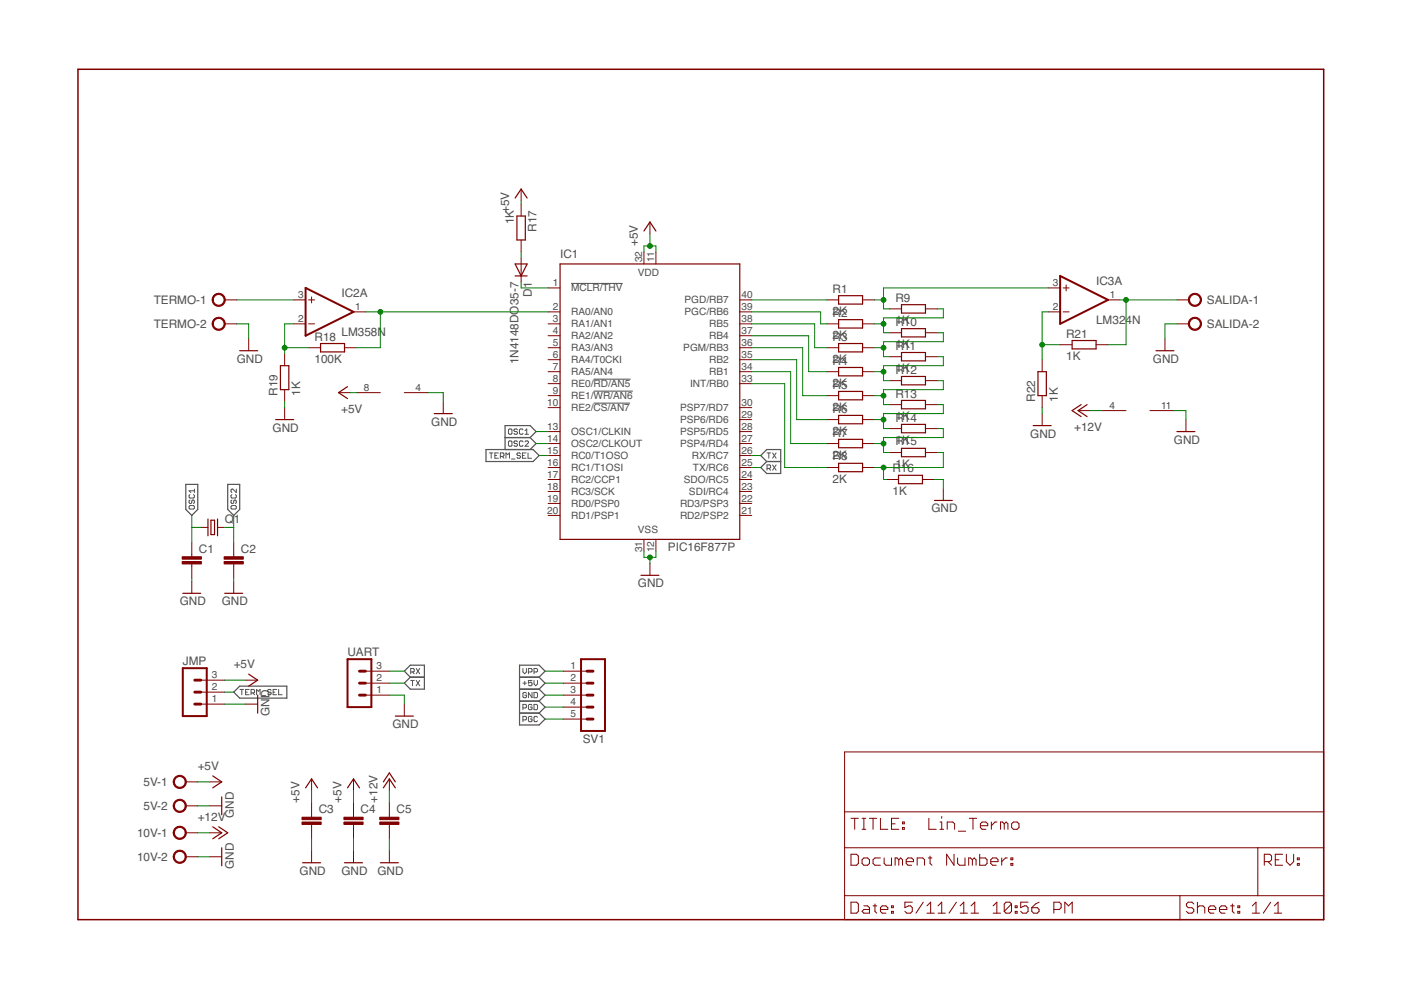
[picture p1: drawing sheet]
<svg xmlns="http://www.w3.org/2000/svg" width="297mm" height="210mm" viewBox="0 0 297 210" stroke-linecap="round" stroke-linejoin="round" font-family="sans-serif">
<g fill="none" stroke="#505050" stroke-width=".21">
<path d="M121.1 60.1h10.9M103.8 96h.7M104.1 96v1.2M104.9 96.6h.4M105.7 96h-.8v1.2h.8M106.1 96.8h.6l.1-.2v-.4l-.1-.2h-.6v1.2M106.5 96.8l.3 .4M107.3 97.2v-1.2l.3 .4 .4-.4v1.2M108 91h.4l.1 .1v.8l-.1 .2h-.4l-.2-.2v-.8zM108 93.5h.4l.1 .2v.7l-.1 .2h-.4l-.2-.2v-.7zM108.4 97.3h.8M109.7 91.1l-.2-.1h-.3l-.2 .1 .2 .4h.3l.2 .2-.2 .4h-.3l-.2-.2"/>
<path d="M109.7 93.7l-.2-.2h-.3l-.2 .2 .2 .3h.3l.2 .2-.2 .4h-.3l-.2-.2M110.3 96.2l-.1-.2h-.4l-.2 .2 .2 .4h.4l.1 .2-.1 .4h-.4l-.2-.2M110.8 96.6h.3M110.9 91.1l-.2-.1h-.4l-.2 .1v.8l.2 .2h.4l.2-.2M110.9 93.7l-.2-.2h-.4l-.2 .2v.7l.2 .2h.4l.2-.2M111.3 93.7l.2-.2h.4l.2 .2-.8 .9h.8M111.3 92.1h.8M111.3 91.3l.4-.3v1.1M111.5 96h-.7v1.2h.7M112 96v1.2h.7M125.9 80.4h7.8M125.9 82.9h8.3"/>
<path d="M125.9 85.5h7.7M162.6 96h.8M162.6 99.3h.6l.2-.2v-.3l-.2-.2h-.6v1.1M163 96v1.2M163 99.3l.4 .4M163.8 96l.7 1.2M163.8 98.6l.7 1.1M164.5 96l-.7 1.2M164.5 98.6l-.7 1.1M40.1 107.4l.2-.2h.7l.2 .2v.4l-.2 .1h-.7l-.2-.1zM40.3 104.9l-.2 .2v.3l.2 .2h.7l.2-.2v-.3l-.2-.2M40.3 106l-.2 .2v.4l.2 .2 .4-.2v-.4l.2-.2 .3 .2v.4l-.2 .2"/>
<path d="M41.2 103.7v.7M41.2 104.1h-1.1l.4 .3M49 107.4l.2-.2h.7l.2 .2v.4l-.2 .1h-.7l-.2-.1zM49.2 106l-.2 .2v.4l.2 .2 .4-.2v-.4l.1-.2 .4 .2v.4l-.2 .2M49.2 104.9l-.2 .2v.3l.2 .2h.7l.2-.2v-.3l-.2-.2M50.1 103.7v.7l-.7-.7-.4 .2v.3l.2 .2M50.9 146.2h.7M51.3 146.2v1.1M52.1 146.7h.3M52.8 146.2h-.7v1.1h.7M53.2 146.9h.6l.2-.2v-.3l-.2-.2h-.6v1.1M53.6 146.9l.4 .4"/>
<path d="M54.4 147.3v-1.1l.4 .4 .3-.4v1.1M55.6 147.5h.7M57.5 146.4l-.2-.2h-.4l-.2 .4 .2 .1h.4l.2 .4-.2 .2h-.4l-.2-.2M57.9 146.7h.4M58.7 146.2h-.8v1.1h.8M59.1 146.2v1.1h.7M87.1 144.3h.7M87.1 142.5h.5l.2-.2v-.4l-.2-.2h-.5v1.2M87.5 144.3v1.1M87.5 142.5l.3 .4M88.2 144.3l.8 1.1M88.2 141.7l.8 1.2"/>
<path d="M89 144.3l-.8 1.1M89 141.7l-.8 1.2M110.9 141.7v.8l.4 .4 .3-.4v-.8M110.9 150.1h.5l.2-.2v-.4l-.2-.1h-.5v1.1M110.9 152.6h.5l.2-.2-.2-.5h-.5v1.1M110.9 144.8h.7M111.3 144.5v.7M111.6 147l-.2-.2h-.3l-.2 .2v.7l.2 .2h.3l.2-.5h-.3M112 142.5h.6l.2-.2v-.4l-.2-.2h-.6v1.2M112.8 144.3h-.8v.5l.4-.1 .4 .1v.4l-.2 .2h-.4l-.2-.2M112.8 146.8v1.1l-.8-1.1v1.1M112.8 149.5l-.2-.1h-.4l-.2 .1v.8l.2 .2h.4l.2-.2v-.4h-.4"/>
<path d="M112.8 152.1l-.2-.2h-.4l-.2 .2v.7l.2 .2h.4l.2-.2v-.4h-.4M113.2 146.8h.6l.2 .2v.7l-.2 .2h-.6zM113.2 142.5h.6l.2-.2v-.4l-.2-.2h-.6v1.2M113.2 144.3v.7l.4 .4 .4-.4v-.7M113.2 149.4h.6l.2 .1v.8l-.2 .2h-.6zM114 152.1l-.2-.2h-.4l-.2 .2v.7l.2 .2h.4l.2-.2"/>
</g>
<g fill="none" stroke="#505050" stroke-width=".25">
<path d="M103 95.3h10l1.3 1.3-1.3 1.3h-10zM107.1 92.8h5.3M112.4 92.8l1.3-1.3-1.3-1.3h-5.3v5.1M112.4 92.8l1.3 1.2-1.3 1.3M161.3 96.6l1.3-1.3h2.9v5.1h-2.9l-1.3-1.3 1.3-1.2zM162.6 97.9h2.9M39.4 102.7h2.5v5.3l-1.2 1.3-1.3-1.3zM48.3 102.7h2.5v5.3l-1.2 1.3-1.3-1.3zM49.6 146.7l1.2-1.2h10v2.5h-10zM85.7 142.3l1.3-1.3h3v5.1h-3l-1.3-1.3 1.3-1.2zM87 143.6h3M110.2 148.7h4.1"/>
<path d="M110.2 146.1h4.1M110.2 143.6h4.1M110.2 151.2h4.1M114.3 146.1l1.3 1.3-1.3 1.3M114.3 143.6l1.3-1.3-1.3-1.3h-4.1v12.7h4.1l1.3-1.2-1.3-1.3M114.3 143.6l1.3 1.2-1.3 1.3M114.3 148.7l1.3 1.2-1.3 1.3"/>
</g>
<g fill="none" stroke="#800000" stroke-width=".25">
<path d="M109.2 56h2.6l-1.3 2.5zM109.2 42l1.3-1.9 1.3 1.9M109.2 58.5h2.6M109.6 45.8h1.8v5.1h-1.8zM118.7 56h38.1v58.4h-38.1zM136.5 49l1.3-1.9 1.3 1.9M50.8 74.4h3.8M59.5 77.5h1.7v5.1h-1.7zM68 72.8h5v1.8h-5zM177.8 62.7h5.1v1.8h-5.1zM177.8 67.8h5.1v1.8h-5.1zM177.8 72.8h5.1v1.8h-5.1z"/>
<path d="M177.8 77.9h5.1v1.8h-5.1zM191.1 64.6h5.1v1.8h-5.1zM191.1 69.7h5.1v1.7h-5.1zM191.1 74.7h5.1v1.8h-5.1zM191.1 79.8h5.1v1.8h-5.1zM220.1 78.8h1.7v5.1h-1.7zM227.3 72.2h5.1v1.8h-5.1zM245.1 74.4h3.8M58.4 89h3.9M73.7 82l-1.9 1.2 1.9 1.3M92.1 87.7h3.8M177.8 83h5.1v1.8h-5.1z"/>
<path d="M177.8 88.1h5.1v1.8h-5.1zM177.8 93.2h5.1v1.7h-5.1zM177.8 98.2h5.1v1.8h-5.1zM191.1 84.9h5.1v1.8h-5.1zM191.1 90h5.1v1.8h-5.1zM191.1 95.1h5.1v1.7h-5.1zM219.1 90.2h3.8M229.2 85.8l-1.9 1.3 1.9 1.2M230.5 85.8l-1.9 1.3 1.9 1.2M249.5 91.5h3.8M44.1 110v3.6M44.7 110.3h.8v3h-.8z"/>
<path d="M46.1 110v3.6M190.5 100.8h5.1v1.8h-5.1zM198.1 106.1h3.8M38.8 125.8h3.8M47.6 125.8h3.9M135.9 122h3.8M52.7 142.9l1.9 1.3-1.9 1.3M54.6 147.4v3.8M83.8 151.8h3.8M45.1 164.5l1.9 1.3-1.9 1.2M45.1 175.3l1.9 1.3-1.9 1.2M46.4 175.3l1.9 1.3-1.9 1.2"/>
<path d="M47 169v3.8M47 179.7v3.9M64.8 167l1.3-1.9 1.2 1.9M73.7 167l1.3-1.9 1.2 1.9M81.3 167l1.2-1.9 1.3 1.9M81.3 165.8l1.2-1.9 1.3 1.9M64.2 182.9h3.8M73 182.9h3.9M80.6 182.9h3.9"/>
</g>
<g fill="none" stroke="#800000" stroke-width=".21">
<path d="M110.5 40.1v2.5M110.5 43.3v2.5M110.5 50.9v2.5M110.5 54.7v5.1M136.5 53.4v2.6M137.8 47.1v2.5M139.1 53.4v2.6M47.6 63.6h2.6M47.6 68.7h2.6M52.7 71.8v2.6M60.3 75v2.5M62.3 63.6h2.5"/>
<path d="M62.3 68.7h2.5M65.4 63.6h1.3M65.4 68.7h1.3M65.4 73.7h2.6M66.1 62.9v1.3M73 73.7h2.6M75 66.1h2.5M116.2 68.7h2.5M116.2 73.7h2.5M116.2 78.8h2.5M116.2 61h2.5M116.2 66.1h2.5"/>
<path d="M116.2 71.2h2.5M116.2 76.3h2.5M156.8 63.6h2.6M156.8 68.7h2.6M156.8 73.7h2.6M156.8 78.8h2.6M156.8 66.1h2.6M156.8 71.2h2.6M156.8 76.3h2.6M175.3 63.6h2.5M175.3 68.7h2.5M175.3 73.7h2.5"/>
<path d="M175.3 78.8h2.5M182.9 63.6h2.5M182.9 68.7h2.5M182.9 73.7h2.5M182.9 78.8h2.5M188.6 65.5h2.5M188.6 70.5h2.5M188.6 75.6h2.5M196.2 65.5h2.6M196.2 70.5h2.6M196.2 75.6h2.6M221 76.3v2.5"/>
<path d="M222.2 61h2.6M222.2 66.1h2.6M224.8 73.1h2.5M225.4 61h1.3M225.4 66.1h1.3M226 60.4v1.3M232.4 73.1h2.5M234.9 63.6h2.6M247 71.8v2.6M249.5 63.6h2.6M249.5 68.7h2.6M60.3 82.6v2.6"/>
<path d="M60.3 86.4v2.6M71.8 83.2h2.5M75.6 83.2h5M85.7 83.2h5.1M94 85.2v2.5M116.2 83.9h2.5M116.2 94h2.5M116.2 99.1h2.5M116.2 81.3h2.5M116.2 86.4h2.5M116.2 91.5h2.5M116.2 96.6h2.5"/>
<path d="M156.8 89h2.6M156.8 94h2.6M156.8 99.1h2.6M156.8 81.3h2.6M156.8 86.4h2.6M156.8 91.5h2.6M156.8 96.6h2.6M175.3 83.9h2.5M175.3 89h2.5M175.3 94h2.5M175.3 99.1h2.5M182.9 83.9h2.5"/>
<path d="M182.9 89h2.5M182.9 94h2.5M182.9 99.1h2.5M188.6 80.7h2.5M188.6 85.8h2.5M188.6 90.9h2.5M188.6 95.9h2.5M196.2 80.7h2.6M196.2 85.8h2.6M196.2 90.9h2.6M196.2 95.9h2.6M221 83.9v2.5"/>
<path d="M221 87.7v2.5M228.6 87.1h2.5M233.7 87.1h5M243.8 87.1h5.1M251.4 89v2.5M40.7 115v3M40.7 119.6v3M42.6 111.8h1.5M46.1 111.8h1.5M49.6 115v3M49.6 119.6v3M116.2 101.7h2.5"/>
<path d="M116.2 104.2h2.5M116.2 106.7h2.5M116.2 109.3h2.5M136.5 114.4v2.5M137.8 119.4v2.6M139.1 114.4v2.5M156.8 101.7h2.6M156.8 104.2h2.6M156.8 106.7h2.6M156.8 109.3h2.6M188 101.7h2.5M195.6 101.7h2.5"/>
<path d="M200 103.6v2.5M40.7 123.3v2.5M49.6 123.3v2.5M42.6 149.3h5M42.6 146.7h5M42.6 144.2h5M52.1 149.3h2.5M52.1 144.2h2.5M77.5 147.4h5M77.5 144.8h5M77.5 142.3h5M85.7 149.3v2.5"/>
<path d="M119.4 147.4h5.1M119.4 144.8h5.1M119.4 142.3h5.1M119.4 149.9h5.1M119.4 152.5h5.1M179.1 159.4h101.5v35.6h-101.5zM39.4 165.8h2.5M39.4 170.9h2.5M39.4 176.6h2.5M44.5 165.8h2.5M44.5 170.9h2.5M44.5 176.6h2.5"/>
<path d="M66.1 165.1v2.6M66.1 170.2v3.1M66.1 174.8v3M75 165.1v2.6M75 170.2v3.1M75 174.8v3M82.5 165.1v2.6M82.5 170.2v3.1M82.5 174.8v3M179.1 179.7h101.5M179.1 172.1h101.5M180.4 173.5h1.6"/>
<path d="M181.2 173.5v2.3M182.8 173.5h.8M182.8 175.8h.8M183.2 173.5v2.3M184.3 173.5h1.6M185.1 173.5v2.3M186.7 173.5v2.3h1.5M189 174.7h.8M190.6 173.5h-1.6v2.3h1.6M191.3 175.5h.4v.3h-.4zM191.3 174.3h.4v.4h-.4zM196.9 173.5v2.3h1.6"/>
<path d="M199.3 174.3h.4v1.5M199.3 175.8h.8M199.7 173.1v.4M200.8 175.8v-1.5h1.2l.4 .4v1.1M203.2 176.2h1.5M205.5 173.5h1.6M206.3 173.5v2.3M207.9 175.1h1.5v-.4l-.4-.4h-.8l-.3 .4v.8l.3 .3h.8M210.2 174.3v1.5M211.4 174.3h-.4l-.8 .8M212.9 174.7v1.1M212.9 174.7l-.4-.4h-.4v1.5"/>
<path d="M212.9 174.7l.4-.4 .4 .4v1.1M214.9 174.3h.7l.4 .4v.8l-.4 .3h-.7l-.4-.3v-.8zM266.7 179.7v10.2M39.4 181.7h2.5M44.5 181.7h2.5M66.1 180.4v2.5M75 180.4v2.5M82.5 180.4v2.5M179.1 189.9h101.5M180.4 181.1h1.2l.4 .4v1.6l-.4 .4h-1.2zM180.4 191.3h1.2l.4 .4v1.5l-.4 .4h-1.2zM182.8 182.3l.4-.4h.7l.4 .4v.8l-.4 .4h-.7l-.4-.4z"/>
<path d="M183.2 192.1h.7l.4 .3v1.2h-1.1l-.4-.4 .4-.4h1.1M185.1 192.1h.8M185.5 191.7v1.5l.4 .4M186.7 192.8h1.5v-.4l-.4-.3h-.8l-.3 .3v.8l.3 .4h.8M186.7 181.9h-1.2l-.4 .4v.8l.4 .4h1.2M187.5 181.9v1.2l.3 .4h1.2v-1.6M189 193.2h.4v.4h-.4zM189 192.1h.4v.3h-.4zM190.6 182.3l-.4-.4h-.4v1.6M190.6 182.3l.4-.4 .3 .4v1.2M190.6 182.3v1.2M192.1 182.7h1.6v-.4l-.4-.4h-.8l-.4 .4v.8l.4 .4h.8"/>
<path d="M193.4 191.3h-1.5v1.1l.7-.3h.4l.4 .3v.8l-.4 .4h-.7l-.4-.4M194.5 183.5v-1.6h1.1l.4 .4v1.2M195.7 191.3l-1.5 2.3M196.5 193.6h1.6M196.5 192.1l.8-.8v2.3M196.8 181.9h.8M197.2 181.5v1.6l.4 .4M198.9 193.6h1.5M198.9 192.1l.8-.8v2.3M202.3 181.1v2.4l-1.6-2.4v2.4M202.8 191.3l-1.6 2.3M203 181.9v1.2l.4 .4h1.2v-1.6"/>
<path d="M203.6 193.6h1.5M203.6 192.1l.7-.8v2.3M205.9 193.6h1.6M205.9 192.1l.8-.8v2.3M206.2 182.3l-.4-.4h-.4v1.6M206.2 182.3v1.2M206.2 182.3l.3-.4 .4 .4v1.2M207.7 181.1v2.4h1.2l.4-.4v-.8l-.4-.4h-1.2M210.1 182.7h1.5v-.4l-.4-.4h-.8l-.3 .4v.8l.3 .4h.8M210.6 193.6h1.5M210.6 192.1l.7-.8v2.3M212.4 181.9v1.6"/>
<path d="M213.6 181.9h-.4l-.8 .8M214.3 183.1h.4v.4h-.4zM214.3 181.9h.4v.4h-.4zM214.5 191.7v1.5l-.4 .4h-.8l-.4-.4M214.5 191.7l-.4-.4h-.8l-.4 .4v1.5M214.5 191.7l-1.6 1.5M215.2 193.2h.4v.4h-.4zM215.2 192.1h.4v.3h-.4zM218 191.3h-1.6v1.1l.8-.3h.4l.4 .3v.8l-.4 .4h-.8l-.4-.4M218.8 192.4h1.1l.4 .4v.4l-.4 .4h-.8l-.3-.4zM220.3 191.3l-.8 .4-.7 .7M223.4 192.8h1.2l.4-.4v-.7l-.4-.4h-1.2v2.3"/>
<path d="M225.8 193.6v-2.3l.7 .8 .8-.8v2.3M250.2 189.9v5.1M253.1 191.7l-.4-.4h-.8l-.4 .4v.4l.4 .3h.8l.4 .4v.4l-.4 .4h-.8l-.4-.4M253.9 192.4l.4-.3h.8l.3 .3v1.2M253.9 191.3v2.3M256.2 192.8h1.6v-.4l-.4-.3h-.8l-.4 .3v.8l.4 .4h.8M258.6 192.8h1.5v-.4l-.4-.3h-.7l-.4 .3v.8l.4 .4h.7M260.9 192.1h.8M261.3 191.7v1.5l.4 .4M262.4 193.2h.4v.4h-.4zM262.4 192.1h.4v.3h-.4zM265.5 193.6h1.6"/>
<path d="M265.5 192.1l.8-.8v2.3M268.1 182.7h1.1l.4-.4v-.8l-.4-.4h-1.1v2.4M268.8 182.7l.8 .8M269.4 191.3l-1.6 2.3M270.2 193.6h1.5M270.2 192.1l.8-.8v2.3M270.4 182.3h.8M271.9 181.1h-1.5v2.4h1.5M272.7 181.1v1.6l.8 .8 .8-.8v-1.6M275.1 183.1h.4v.4h-.4zM275.1 181.9h.4v.4h-.4z"/>
</g>
<path d="M16.5 14.7h264.1v180.3h-264.1z" fill="none" stroke="#800000" stroke-width=".32"/>
<path d="M224.8 58.5l10.1 5.1-10.1 5.1zM64.8 61l10.2 5.1-10.2 5.1zM73.7 139.8h5v10.1h-5zM123.2 139.8h5.1v15.2h-5.1zM38.8 141.7h5v10.1h-5z" fill="none" stroke="#800000" stroke-width=".42"/>
<g fill="#800000" stroke="#800000" stroke-width=".21">
<path d="M38.6 119.1h4.1v.5h-4.1z"/>
<path d="M38.6 118h4.1v.6h-4.1z"/>
<path d="M47.5 119.1h4.1v.5h-4.1z"/>
<path d="M47.5 118h4.1v.6h-4.1z"/>
<path d="M64 174.3h4.1v.5h-4.1z"/>
<path d="M64 173.3h4.1v.5h-4.1z"/>
<path d="M72.9 174.3h4.1v.5h-4.1z"/>
<path d="M72.9 173.3h4.1v.5h-4.1z"/>
<path d="M80.5 174.3h4.1v.5h-4.1z"/>
<path d="M80.5 173.3h4.1v.5h-4.1z"/>
</g>
<g fill="#800000" stroke="#800000" stroke-width=".21">
<path d="M45.4 62.6a1.4 1.4 0 0 1 2.2 .2 1.4 1.4 0 0 1-.8 2.1 1.4 1.4 0 0 1-1.8-1.3h.2a1.14 1.14 0 0 1 1.7-1 1.14 1.14 0 0 1 .2 2 1.14 1.14 0 0 1-1.8-.7l-.1-.3h-.2z" fill-rule="evenodd"/>
<path d="M45.4 67.7a1.4 1.4 0 0 1 2.2 .2 1.4 1.4 0 0 1-.8 2.1 1.4 1.4 0 0 1-1.8-1.3h.2a1.14 1.14 0 0 1 1.7-1 1.14 1.14 0 0 1 .2 1.9 1.14 1.14 0 0 1-1.8-.7l-.1-.2h-.2z" fill-rule="evenodd"/>
<path d="M37.1 164.8a1.4 1.4 0 0 1 2.2 .3 1.4 1.4 0 0 1-.8 2 1.4 1.4 0 0 1-1.8-1.3h.3a1.14 1.14 0 0 1 1.6-1.1 1.14 1.14 0 0 1 .3 1.9 1.14 1.14 0 0 1-1.9-.5v-.3h-.3z" fill-rule="evenodd"/>
<path d="M37.1 169.9a1.4 1.4 0 0 1 2.2 .2 1.4 1.4 0 0 1-.8 2.1 1.4 1.4 0 0 1-1.8-1.3h.3a1.14 1.14 0 0 1 1.6-1.1 1.14 1.14 0 0 1 .3 1.9 1.14 1.14 0 0 1-1.9-.5v-.3h-.3z" fill-rule="evenodd"/>
<path d="M37.1 175.6a1.4 1.4 0 0 1 2.2 .3 1.4 1.4 0 0 1-.8 2 1.4 1.4 0 0 1-1.8-1.3h.3a1.14 1.14 0 0 1 1.6-1.1 1.14 1.14 0 0 1 .3 1.9 1.14 1.14 0 0 1-1.9-.5v-.3h-.3z" fill-rule="evenodd"/>
<path d="M37.1 180.7a1.39 1.39 0 0 1 2.2 .2 1.39 1.39 0 0 1-.8 2.1 1.39 1.39 0 0 1-1.8-1.3h.3a1.14 1.14 0 0 1 1.6-1.1 1.14 1.14 0 0 1 .3 1.9 1.14 1.14 0 0 1-1.9-.6v-.2h-.3z" fill-rule="evenodd"/>
<path d="M252.3 62.6a1.4 1.4 0 0 1 2.2 .2 1.4 1.4 0 0 1-.8 2.1 1.4 1.4 0 0 1-1.8-1.3h.3a1.15 1.15 0 0 1 1.6-1.1 1.15 1.15 0 0 1 .3 1.9 1.15 1.15 0 0 1-1.9-.5v-.3h-.3z" fill-rule="evenodd"/>
<path d="M252.3 67.7a1.4 1.4 0 0 1 2.2 .2 1.4 1.4 0 0 1-.8 2.1 1.4 1.4 0 0 1-1.8-1.3h.3a1.15 1.15 0 0 1 1.6-1.1 1.15 1.15 0 0 1 .3 1.9 1.15 1.15 0 0 1-1.9-.6v-.2h-.3z" fill-rule="evenodd"/>
</g>
<path d="M41.3 144.2h1.3M41.3 146.7h1.3M41.3 149.3h1.3M76.2 142.3h1.3M76.2 144.8h1.3M76.2 147.4h1.3M124.5 142.3h1.2M124.5 144.8h1.2M124.5 147.4h1.2M124.5 152.5h1.2M124.5 149.9h1.2" fill="none" stroke="#800000" stroke-width=".61"/>
<g fill="none" stroke="#008000" stroke-width=".21">
<path d="M110.5 59.8v1.2h5.7M110.5 42.6v.7M110.5 53.4v1.3M136.5 53.4v-1.2h2.6v1.2M137.8 49.6v2.6M50.2 63.6h12.1M50.2 68.7h2.5v3.1M60.3 73.7h5.1M62.3 68.7h-2v6.3M77.5 66.1h38.7M80.6 66.1v7.6h-5M159.4 63.6h15.9"/>
<path d="M159.4 68.7h13.3v5h2.6M159.4 66.1h14.6v2.6h1.3M159.4 73.7h10.8v10.2h5.1M159.4 78.8h8.2v15.2h7.7M159.4 71.2h12v7.6h3.9M159.4 76.3h9.5v12.7h6.4M185.4 63.6h1.9M185.4 68.7h1.9M185.4 73.7h1.9M185.4 78.8h1.9M198.8 65.5h1.2v1.9h-12.7v3.1h1.3M198.8 70.5h1.2v2h-12.7v3.1h1.3"/>
<path d="M198.8 75.6h1.2v1.9h-12.7v3.2h1.3M221 73.1h3.8M222.2 61h-34.9v4.5h1.3M222.2 66.1h-1.2v10.2M237.5 63.6h12M238.7 63.6v9.5h-3.8M249.5 68.7h-2.5v3.1M60.3 85.2v1.2M74.3 83.2h1.3M90.8 83.2h3.2v2M113.7 94h2.5M113.7 91.5h2.5"/>
<path d="M114.3 96.6h1.9M159.4 81.3h7v17.8h8.9M159.4 99.1h1.9M159.4 96.6h1.9M185.4 83.9h1.9M185.4 89h1.9M185.4 94h1.9M187.3 99.1v2.6h.7M198.8 80.7h1.2v1.9h-12.7v3.2h1.3M198.8 85.8h1.2v1.9h-12.7v3.2h1.3M198.8 90.9h1.2v1.9h-12.7v3.1h1.3M198.8 95.9h1.2v3.2h-14.6"/>
<path d="M221 86.4v1.3M231.1 87.1h2.6M248.9 87.1h2.5v1.9M40.7 109.3v5.7M40.7 111.8h1.9M47.6 111.8h2M49.6 109.3v5.7M136.5 116.9v1.3h2.6v-1.3M137.8 118.2v1.2M198.1 101.7h1.9v1.9M40.7 122.6v.7M49.6 122.6v.7"/>
<path d="M47.6 149.3h4.5M47.6 144.2h4.5M47.6 146.7h2M82.5 147.4h3.2v1.9M82.5 144.8h3.2M82.5 142.3h3.2M115.6 147.4h3.8M115.6 144.8h3.8M115.6 142.3h3.8M115.6 149.9h3.8M115.6 152.5h3.8M41.9 170.9h2.6"/>
<path d="M41.9 165.8h2.6M41.9 176.6h2.6M66.1 167.7v2.5M66.1 177.8v2.6M75 167.7v2.5M75 177.8v2.6M82.5 167.7v2.5M82.5 177.8v2.6M41.9 181.7h2.6"/>
</g>
<g fill="#008000" stroke="#008000" stroke-width=".21">
<circle cx="187.3" cy="63.6" r=".51"/>
<circle cx="187.3" cy="68.7" r=".51"/>
<circle cx="187.3" cy="73.7" r=".51"/>
<circle cx="187.3" cy="78.8" r=".51"/>
<circle cx="187.3" cy="83.9" r=".51"/>
<circle cx="187.3" cy="89" r=".51"/>
<circle cx="187.3" cy="94" r=".51"/>
<circle cx="137.8" cy="118.2" r=".51"/>
<circle cx="137.8" cy="52.2" r=".51"/>
<circle cx="60.3" cy="73.7" r=".51"/>
<circle cx="80.6" cy="66.1" r=".51"/>
<circle cx="187.3" cy="99.1" r=".51"/>
<circle cx="221" cy="73.1" r=".51"/>
<circle cx="238.7" cy="63.6" r=".51"/>
</g>
<g font-size="2.5" fill="#505050">
<text x="108" y="45.2" transform="rotate(-90 108 45.2)">+5V</text>
<text x="109" y="47.6" transform="rotate(-90 109 47.6)">1K</text>
<text x="113.8" y="49.1" transform="rotate(-90 113.8 49.1)">R17</text>
<text x="135.3" y="52.1" transform="rotate(-90 135.3 52.1)">+5V</text>
<text x="118.7" y="54.7">IC1</text>
<text x="32.6" y="64.5">TERMO-1</text>
<text x="72.4" y="62.9">IC2A</text>
<text x="112.8" y="63" transform="rotate(-90 112.8 63)">D1</text>
<text x="176.5" y="62.1">R1</text>
<text x="189.9" y="64">R9</text>
<text x="232.4" y="60.4">IC3A</text>
<text x="255.9" y="64.5">SALIDA-1</text>
<text x="32.6" y="69.5">TERMO-2</text>
<text x="72.4" y="71.2">LM358N</text>
<text x="176.5" y="66.9">2K</text>
<text x="176.5" y="72">2K</text>
<text x="176.5" y="67.2">R2</text>
<text x="189.9" y="68.8">1K</text>
<text x="189.9" y="69.1">R10</text>
<text x="226" y="71.6">R21</text>
<text x="232.4" y="68.7">LM324N</text>
<text x="255.9" y="69.5">SALIDA-2</text>
<text x="50.2" y="76.9">GND</text>
<text x="66.7" y="77">100K</text>
<text x="66.7" y="72.2">R18</text>
<text x="110" y="77.3" transform="rotate(-90 110 77.3)">1N4148DO35-7</text>
<text x="176.5" y="77">2K</text>
<text x="176.5" y="72.2">R3</text>
<text x="176.5" y="77.3">R4</text>
<text x="189.9" y="73.9">1K1</text>
<text x="189.9" y="74.1">R1</text>
<text x="226" y="76.4">1K</text>
<text x="244.5" y="76.9">GND</text>
<text x="58.8" y="83.9" transform="rotate(-90 58.8 83.9)">R19</text>
<text x="63.6" y="83.9" transform="rotate(-90 63.6 83.9)">1K</text>
<text x="176.5" y="82.1">2K</text>
<text x="176.5" y="82.4">R5</text>
<text x="189.9" y="78.9">1K</text>
<text x="189.9" y="79.2">R12</text>
<text x="72.3" y="87.6">+5V</text>
<text x="176.5" y="87.2">2K</text>
<text x="176.5" y="87.5">R6</text>
<text x="189.9" y="89.1">1K</text>
<text x="189.9" y="84.3">R13</text>
<text x="189.9" y="89.4">R14</text>
<text x="219.5" y="85.2" transform="rotate(-90 219.5 85.2)">R22</text>
<text x="224.3" y="85.2" transform="rotate(-90 224.3 85.2)">1K</text>
<text x="57.8" y="91.5">GND</text>
<text x="91.4" y="90.2">GND</text>
<text x="176.5" y="92.3">2K</text>
<text x="176.5" y="92.5">R7</text>
<text x="189.9" y="94.2">1K</text>
<text x="189.9" y="94.5">R15</text>
<text x="218.4" y="92.8">GND</text>
<text x="227.8" y="91.4">+12V</text>
<text x="248.9" y="94">GND</text>
<text x="176.5" y="97.3">2K</text>
<text x="176.5" y="97.6">R8</text>
<text x="189.2" y="100.2">R16</text>
<text x="189.9" y="99.3">1K</text>
<text x="176.5" y="102.4">2K</text>
<text x="189.2" y="105">1K</text>
<text x="47.6" y="110.8">Q</text>
<text x="49.6" y="110.8">1</text>
<text x="197.5" y="108.6">GND</text>
<text x="42.2" y="117.2">C1</text>
<text x="51.1" y="117.2">C2</text>
<text x="141.6" y="116.9">PIC16F877P</text>
<text x="135.3" y="124.5">GND</text>
<text x="38.1" y="128.3">GND</text>
<text x="47" y="128.3">GND</text>
<text x="38.8" y="140.9">JMP</text>
<text x="49.5" y="141.7">+5V</text>
<text x="73.7" y="139">UART</text>
<text x="57.2" y="151.8" transform="rotate(-90 57.2 151.8)">GND</text>
<text x="83.2" y="154.4">GND</text>
<text x="123.6" y="157.5">SV1</text>
<text x="30.4" y="166.7">5V-1</text>
<text x="41.9" y="163.2">+5V</text>
<text x="30.4" y="171.8">5V-2</text>
<text x="49.5" y="173.4" transform="rotate(-90 49.5 173.4)">GND</text>
<text x="63.5" y="170.2" transform="rotate(-90 63.5 170.2)">+5V</text>
<text x="67.6" y="172.4">C3</text>
<text x="72.4" y="170.2" transform="rotate(-90 72.4 170.2)">+5V</text>
<text x="76.5" y="172.4">C4</text>
<text x="80" y="170.2" transform="rotate(-90 80 170.2)">+12V</text>
<text x="84.1" y="172.4">C5</text>
<text x="29.1" y="177.5">10V-1</text>
<text x="41.9" y="174">+12V</text>
<text x="29.1" y="182.5">10V-2</text>
<text x="49.5" y="184.2" transform="rotate(-90 49.5 184.2)">GND</text>
<text x="63.5" y="185.5">GND</text>
<text x="72.4" y="185.5">GND</text>
<text x="80" y="185.5">GND</text>
</g>
<g font-size="2.1" fill="#505050">
<text x="135.3" y="58.5">VDD</text>
<text x="136.2" y="55.6" transform="rotate(-90 136.2 55.6)">32</text>
<text x="138.7" y="55.6" transform="rotate(-90 138.7 55.6)">11</text>
<text x="63.2" y="63.2">3</text>
<text x="75.3" y="65.8">1</text>
<text x="117.2" y="60.7">1</text>
<text x="117.2" y="65.8">2</text>
<text x="121.1" y="61.8">MCLR/THV</text>
<text x="145.1" y="64.3">PGD/RB7</text>
<text x="157.2" y="65.8">39</text>
<text x="157.2" y="63.2">40</text>
<text x="223.2" y="65.8">2</text>
<text x="223.2" y="60.7">3</text>
<text x="235.3" y="63.2">1</text>
<text x="63.2" y="68.3">2</text>
<text x="117.2" y="68.3">3</text>
<text x="117.2" y="70.8">4</text>
<text x="121.1" y="66.9">RA0/AN0</text>
<text x="121.1" y="69.4">RA1/AN1</text>
<text x="121.1" y="72">RA2/AN2</text>
<text x="145.1" y="66.9">PGC/RB6</text>
<text x="150.4" y="72">RB4</text>
<text x="150.4" y="69.4">RB5</text>
<text x="157.2" y="70.8">37</text>
<text x="157.2" y="68.3">38</text>
<text x="117.2" y="73.4">5</text>
<text x="117.2" y="75.9">6</text>
<text x="121.1" y="74.5">RA3/AN3</text>
<text x="121.1" y="77">RA4/T0CKI</text>
<text x="144.9" y="74.5">PGM/RB3</text>
<text x="150.4" y="77">RB2</text>
<text x="157.2" y="75.9">35</text>
<text x="157.2" y="73.4">36</text>
<text x="77.1" y="82.9">8</text>
<text x="88.1" y="82.9">4</text>
<text x="117.2" y="78.5">7</text>
<text x="117.2" y="81">8</text>
<text x="117.2" y="83.5">9</text>
<text x="121.1" y="79.6">RA5/AN4</text>
<text x="121.1" y="82.1">RE0/RD/AN5</text>
<text x="146.3" y="82.1">INT/RB0</text>
<text x="150.4" y="79.6">RB1</text>
<text x="157.2" y="81">33</text>
<text x="157.2" y="78.5">34</text>
<text x="116" y="86.1">10</text>
<text x="121.1" y="84.7">RE1/WR/AN6</text>
<text x="121.1" y="87.2">RE2/CS/AN7</text>
<text x="144.2" y="89.7">PSP6/RD6</text>
<text x="144.2" y="87.2">PSP7/RD7</text>
<text x="157.2" y="88.6">29</text>
<text x="157.2" y="86.1">30</text>
<text x="235.2" y="86.7">4</text>
<text x="246.2" y="86.7">11</text>
<text x="116" y="91.2">13</text>
<text x="116" y="93.7">14</text>
<text x="121.1" y="92.3">OSC1/CLKIN</text>
<text x="121.1" y="94.8">OSC2/CLKOUT</text>
<text x="144.2" y="94.8">PSP4/RD4</text>
<text x="144.2" y="92.3">PSP5/RD5</text>
<text x="157.2" y="93.7">27</text>
<text x="157.2" y="91.2">28</text>
<text x="116" y="96.2">15</text>
<text x="116" y="98.8">16</text>
<text x="116" y="101.3">17</text>
<text x="121.1" y="97.3">RC0/T1OSO</text>
<text x="121.1" y="99.9">RC1/T1OSI</text>
<text x="146.7" y="97.3">RX/RC7</text>
<text x="146.9" y="99.9">TX/RC6</text>
<text x="157.2" y="101.3">24</text>
<text x="157.2" y="98.8">25</text>
<text x="157.2" y="96.2">26</text>
<text x="116" y="103.8">18</text>
<text x="116" y="106.4">19</text>
<text x="121.1" y="102.4">RC2/CCP1</text>
<text x="121.1" y="105">RC3/SCK</text>
<text x="121.1" y="107.5">RD0/PSP0</text>
<text x="144.2" y="107.5">RD3/PSP3</text>
<text x="145" y="102.4">SDO/RC5</text>
<text x="146.1" y="105">SDI/RC4</text>
<text x="157.2" y="106.4">22</text>
<text x="157.2" y="103.8">23</text>
<text x="116" y="108.9">20</text>
<text x="121.1" y="110">RD1/PSP1</text>
<text x="135.3" y="113.1">VSS</text>
<text x="144.2" y="110">RD2/PSP2</text>
<text x="157.2" y="108.9">21</text>
<text x="136.2" y="117.1" transform="rotate(-90 136.2 117.1)">31</text>
<text x="138.7" y="117.1" transform="rotate(-90 138.7 117.1)">12</text>
<text x="44.9" y="143.8">3</text>
<text x="79.8" y="141.9">3</text>
<text x="120.9" y="141.9">1</text>
<text x="44.9" y="148.9">1</text>
<text x="44.9" y="146.4">2</text>
<text x="79.8" y="147">1</text>
<text x="79.8" y="144.5">2</text>
<text x="120.9" y="144.5">2</text>
<text x="120.9" y="147">3</text>
<text x="120.9" y="149.6">4</text>
<text x="120.9" y="152.1">5</text>
</g>
</svg>
